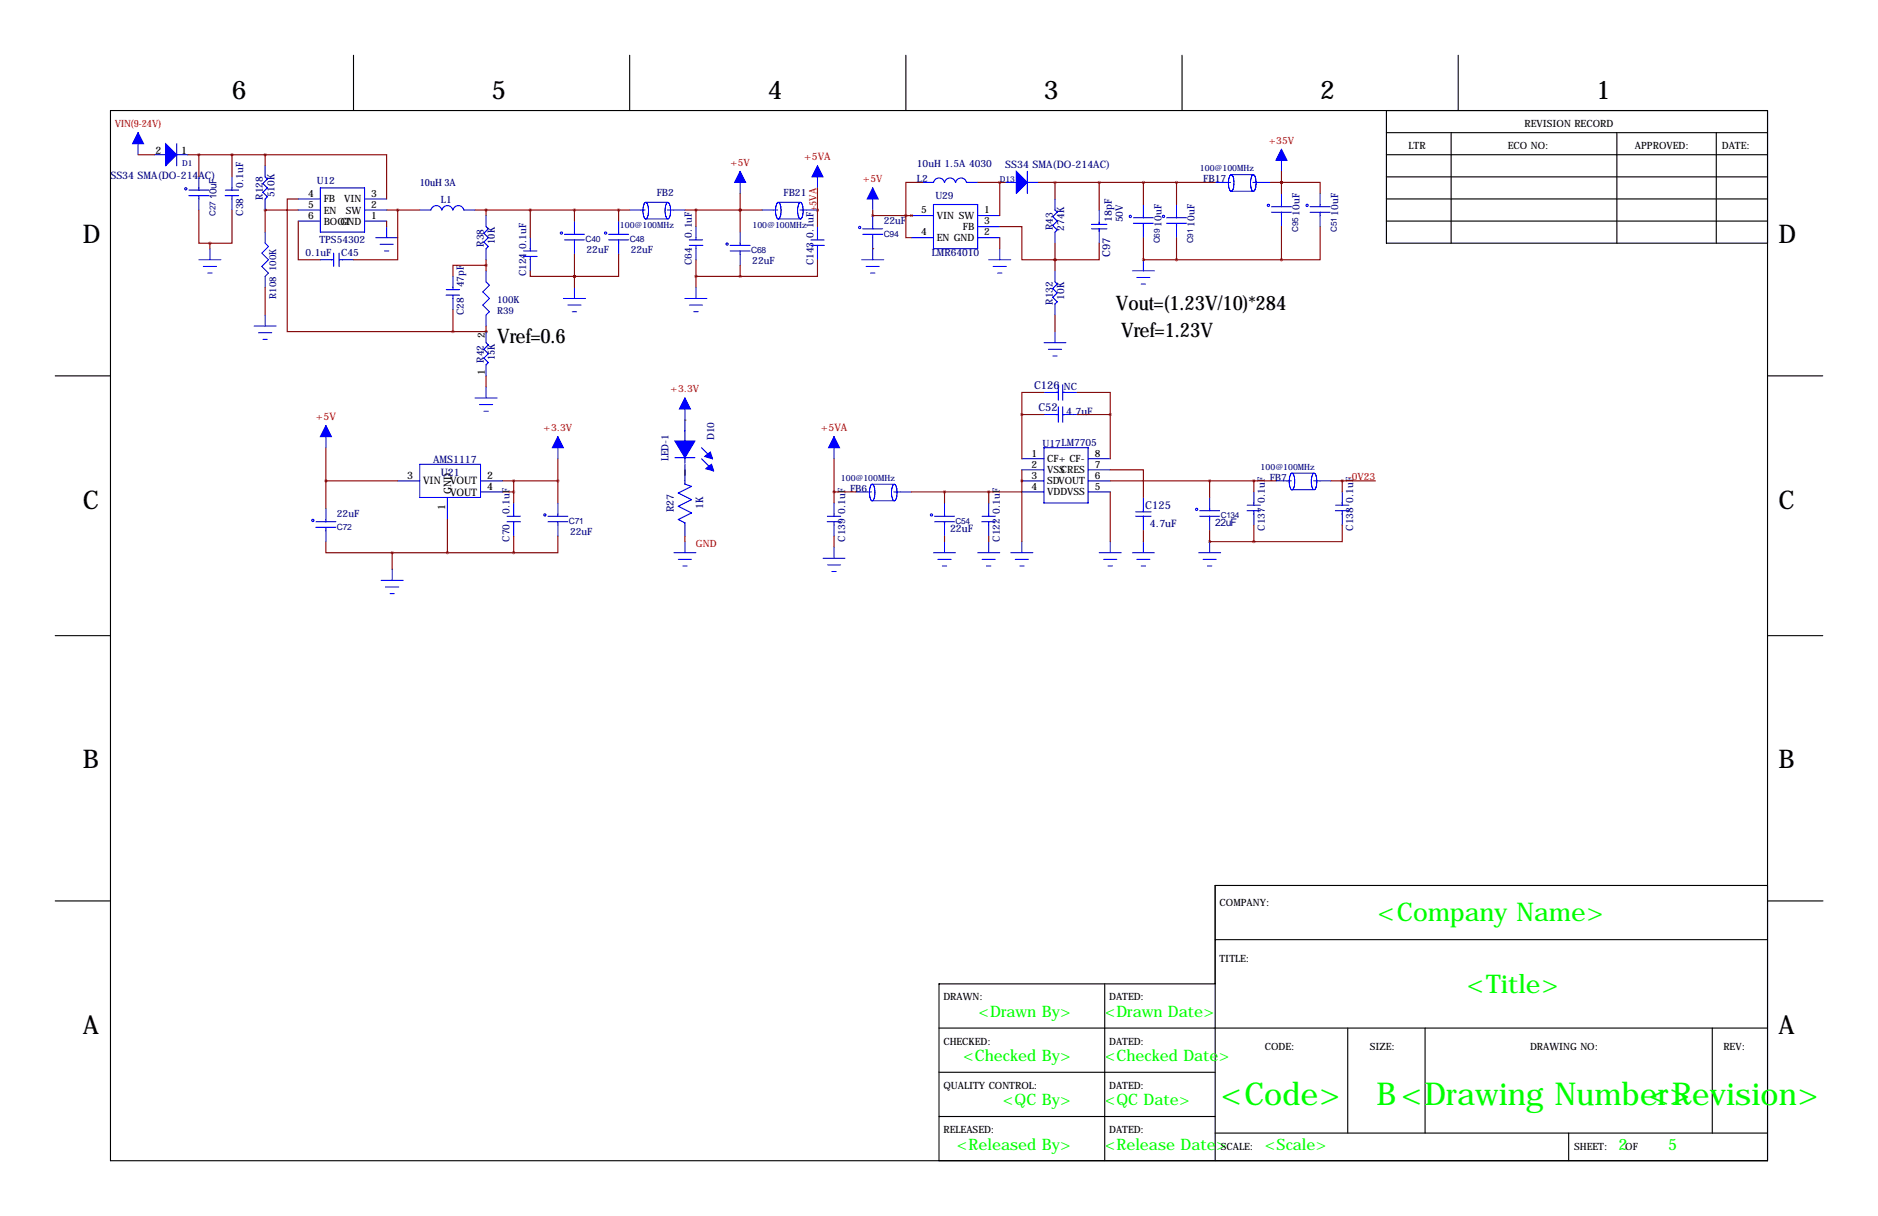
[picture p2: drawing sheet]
<svg xmlns="http://www.w3.org/2000/svg" width="432mm" height="279mm" viewBox="0 0 432 279" stroke-linecap="round" stroke-linejoin="round" font-family="sans-serif">
<g fill="none" stroke="#000" stroke-width=".25">
<path d="M81.3 12.7v12.7M144.8 12.7v12.7M208.3 12.7v12.7M271.8 12.7v12.7M335.3 12.7v12.7M25.4 25.4h381v241.3h-381zM318.8 30.5h87.6M318.8 35.6h87.6M318.8 25.4v30.5h87.6M333.7 30.5v25.4M371.8 30.5v25.4M394.6 30.5v25.4"/>
<path d="M318.8 45.7h87.6M318.8 50.8h87.6M318.8 40.6h87.6M12.7 86.4h12.7M406.4 86.4h12.7M12.7 146h12.7M406.4 146h12.7M12.7 207h12.7M279.4 215.9h127M406.4 203.5h-127v63.2M406.5 207h12.7M215.9 236.2h190.5"/>
<path d="M254 226.1v40.6M279.4 226.1h-63.5v40.6M309.9 236.2v24.1M327.7 236.2v24.1M393.7 236.2v24.1M215.9 246.4h63.5M215.9 256.5h63.5M279.4 260.3h127M360.7 260.3v6.4"/>
</g>
<g fill="none" stroke="#00f" stroke-width=".25">
<path d="M35.6 35.6h2.5M40.6 33v5.1M40.6 35.6h2.6M61 38.1v2.5l.5 .5-1 1.1 1 1-1 1 1 1-.5 .5v2.6M236.2 39.4v5M43.4 45h4.6M43.4 43.7h4.6M45.7 43.2v.5M45.7 45v.7M51.8 45h3.1M51.8 43.7h3.1M53.3 40.6v3.1"/>
<path d="M53.3 45v3.3M68.6 48.3h5.1M68.6 50.8h5.1M68.6 45.7h5.1M73.7 43.2h10.1v10.1h-10.1zM73.7 59.7h3M76.7 58.2v3M78 59.7h3.3M78 58.2v3.1M83.8 48.3h5.1M83.8 50.8h5.1M83.8 45.7h5.1"/>
<path d="M96.5 48.3h2.6M99.1 48.3a1.27 1.27 0 0 1 1.2-1.1 1.27 1.27 0 0 1 1.3 1.1M101.6 48.3a1.27 1.27 0 0 1 1.3-1.1 1.27 1.27 0 0 1 1.2 1.1M104.2 48.3a1.27 1.27 0 0 1 1.2-1.1 1.27 1.27 0 0 1 1.3 1.1M106.7 48.3h2.5M111.8 49.5v2.6l.5 .5-1 1 1 1-1 1 1 1-.5 .6v2.5M120.4 58.9h3.1M120.4 57.7h3M121.9 54.6v3.1M121.9 58.9v3.3M129.8 53.8h4.6M129.8 55.1h4.6"/>
<path d="M132.1 53.3v.5M132.1 55.1v.8M140 53.8h4.5M140 55.1h4.5M142.2 53.3v.5M142.2 55.1v.8M158.5 55.1h3M158.5 56.4h3.1M160 52.1v3M160 56.4v3.3M167.9 57.7h4.6M167.9 56.4h4.6"/>
<path d="M170.2 55.9v.5M170.2 57.7v.7M186.4 55.1h3.1M186.4 56.4h3.1M188 52.1v3M188 56.4v3.3M198.4 53.8h4.5M198.4 52.6h4.5M200.7 52.1v.5M200.7 53.8v.8M209.5 49.5h5.1M209.5 54.6h5.1"/>
<path d="M212.1 41.9h2.6a1.27 1.27 0 0 1 1.2-1 1.27 1.27 0 0 1 1.2 1M214.6 47h10.2v10.2h-10.2zM217.2 41.9a1.27 1.27 0 0 1 1.2-1 1.27 1.27 0 0 1 1.3 1M219.7 41.9a1.27 1.27 0 0 1 1.3-1 1.27 1.27 0 0 1 1.2 1h2.6M224.8 49.5h5.1M224.8 54.6h5.1M224.8 52.1h5.1M231.1 41.9h2.6M236.2 41.9h2.6M242.6 45.7v2.6l.5 .5-1 1 1 1-1 1 1 1-.5 .5v2.6M251 52.6h3.5M251 51.6h3.5"/>
<path d="M252.7 51.1v.5M252.7 52.6v.5M260.6 51.3h4.6M260.6 50h4.6M262.9 49.5v.5M262.9 51.3v.8M268.2 51.3h4.6M268.2 50h4.6M270.5 49.5v.5M270.5 51.3v.8M292.4 48.8h4.5M292.4 47.5h4.5"/>
<path d="M294.6 47v.5M294.6 48.8v.7M301.2 48.8h4.6M301.2 47.5h4.6M303.5 47v.5M303.5 48.8v.7M102.6 67.8h3.1M102.6 66.5h3.1M104.1 63.5v3M104.1 67.8v3.3M111.8 76.2v2.5l.5 .5-1 1.1 1 1-1 1 1 1-.5 .5v2.6M242.6 62.2v2.6l.5 .5-1 1 1 1-1 1 1 1-.5 .5v2.6"/>
<path d="M157.5 96.5v9.9M242.8 90.2h.5M242.8 95.2h.5M243.3 88.4v3.5M243.3 93.5v3.5M244.3 88.4v3.5M244.3 93.5v3.5M244.3 90.2h.6M244.3 95.2h.6M72.6 119.9h4.6M74.9 119.4v.5M91.4 110.5h5.1"/>
<path d="M102.9 114.3v5.1M110.5 110.5h5.1M110.5 113h5.1M116.6 119.9h3.1M116.6 118.6h3M118.1 115.6v3M118.1 119.9v3.3M126 119.9h4.6M126 118.6h4.6M128.3 118.1v.5M128.3 119.9v.8M155.2 105.2h4.6"/>
<path d="M157.5 106.7v4.6l1.5 .5-3 1.5 3 1.5-3 1.5 3 1.6-3 1.5 1.5 .7v3.1M161.3 102.9l2.5 2.5M161.3 105.4l2.5 2.5M190.2 119.9h3.1M190.2 118.6h3.1M191.8 115.6v3M191.8 119.9v3.3M214.9 119.9h4.6M214.9 118.6h4.6M217.2 118.1v.5M217.2 119.9v.8M225.8 119.9h3.1"/>
<path d="M225.8 118.6h3.1M227.3 115.6v3M227.3 119.9v3.3M234.9 110.5h5.1M234.9 113h5.1M234.9 105.4h5.1M234.9 107.9h5.1M240 102.9h10.2v12.7h-10.2zM250.2 110.5h5.1M250.2 113h5.1M250.2 105.4h5.1M250.2 107.9h5.1"/>
<path d="M261.1 118.6h3.6M261.1 117.6h3.6M262.9 117.1v.5M262.9 118.6v.5M275.8 118.6h4.6M275.8 117.3h4.6M278.1 116.8v.5M278.1 118.6v.8M286.7 117.3h3.1M286.8 116.1h3M288.3 113v3.1M288.3 117.3v3.4"/>
<path d="M307 117.3h3.1M307.1 116.1h3M308.6 113v3.1M308.6 117.3v3.4M72.6 121.2h4.6M74.9 121.2v.7"/>
<circle cx="42.7" cy="43.4" r=".25"/>
<circle cx="129.1" cy="53.5" r=".25"/>
<circle cx="139.2" cy="53.5" r=".25"/>
<circle cx="167.2" cy="56.1" r=".25"/>
<circle cx="197.7" cy="52.3" r=".25"/>
<circle cx="259.9" cy="49.7" r=".25"/>
<circle cx="267.5" cy="49.7" r=".25"/>
<circle cx="291.6" cy="47.2" r=".25"/>
<circle cx="300.5" cy="47.2" r=".25"/>
<circle cx="71.9" cy="119.6" r=".25"/>
<circle cx="125.3" cy="118.3" r=".25"/>
<circle cx="214.2" cy="118.3" r=".25"/>
<circle cx="275.1" cy="117" r=".25"/>
</g>
<g fill="#00f" stroke="#00f" stroke-width=".25">
<path d="M155.2 101.3h2.3v3.9z"/>
<path d="M157.5 101.3h2.3l-2.3 3.9z"/>
<path d="M162.1 104.9l1.2-1 .5 1.5z"/>
<path d="M162.3 107.7l1.3-1 .5 1.5z"/>
</g>
<g fill="none" stroke="#00f" stroke-width=".23">
<path d="M31.7 30.5v5.1M170.2 39.4v5M188 38.1v5.1M294.6 34.3v5.1M45.7 40.6v2.6M45.7 45.7v2.6M45.7 59.7h5.1M48.3 57.2v2.5M61 53.3v2.6l.7 .7-1.5 1.6 1.5 1.5-1.5 1.5 1.5 1.5-.7 .8v2.5M86.4 54.6h5M87.4 56.1h3M88.4 57.7h1"/>
<path d="M88.9 52.1v2.5M132.1 50.8v2.5M132.1 55.9v2.5M142.2 50.8v2.5M142.2 55.9v2.5M144.8 48.3h3.5M148.3 46.5h5.1M148.6 50.3a3.7 3.7 0 0 0 0-3.8h-.1a2.62 2.62 0 0 0-.6 2.9l.4 .9h5.4a3.8 3.8 0 0 0 .1-3.7l-.2-.1a2.62 2.62 0 0 0-.6 2.9l.5 .9M153.4 48.3h4.1M170.2 53.3v2.6M170.2 58.4v2.6M175.3 48.3h3.5"/>
<path d="M178.8 50.3h5.3a3.7 3.7 0 0 0 0-3.8h-.1a2.62 2.62 0 0 0-.5 2.9l.4 .9M178.8 46.5h5.1M178.9 50.3a3.4 3.4 0 0 1 0-3.8 1.28 1.28 0 0 1 .7 1.6 2.96 2.96 0 0 1-.5 2.2M183.9 48.3h4.1M198.1 59.7h5.1M200.7 43.2v5.1M200.7 49.5v2.6M200.7 54.6v5.1M227.3 59.7h5.1M229.9 57.2v2.5M252.7 48.3v3.3M252.7 52.6v3.3"/>
<path d="M262.9 47v2.5M262.9 52.1v2.5M262.9 59.7v2.5M270.5 47v2.5M270.5 52.1v2.5M279.4 41.9h3.6M283 40.1h5M283.2 43.9a3.7 3.7 0 0 0 0-3.7l-.1-.1a2.62 2.62 0 0 0-.6 2.9l.5 .9h5.3a3.7 3.7 0 0 0 0-3.7l-.1-.1a2.62 2.62 0 0 0-.6 2.9l.5 .9M288 41.9h4.1M294.6 44.4v2.6M294.6 49.5v2.6M303.5 44.4v2.6"/>
<path d="M303.5 49.5v2.6M46.7 61.2h3.1M47.8 62.7h1M58.4 74.9h5.1M59.4 76.5h3.1M60.5 78h1M61 72.4v2.5M111.8 62.2v2.6l.7 .7-1.5 1.6 1.5 1.5-1.5 1.5 1.5 1.5-.7 .8v2.5M129.5 68.6h5.1M130.6 70.1h3M131.6 71.6h1M132.1 66v2.6"/>
<path d="M157.5 68.6h5.1M158.5 70.1h3M159.5 71.6h1M160 66v2.6M199.1 61.2h3.1M200.2 62.7h1M228.3 61.2h3.1M229.4 62.7h1M240 78.7h5.1M242.6 76.2v2.5M260.3 62.2h5.1M261.4 63.8h3"/>
<path d="M262.4 65.3h1M74.9 97.8v5.1M109.2 91.4h5.1M110.2 93h3.1M111.3 94.5h1M111.8 88.9v2.5M157.5 91.4v5.1M240 90.2h3.3M240 95.2h3.3M241 80.3h3.1M242.1 81.8h1M244.3 90.2h3.3"/>
<path d="M244.3 95.2h3.3M74.9 116.8v2.6M96.5 106.7h14v7.6h-14zM128.3 100.3v5.1M128.3 115.6v2.5M191.8 100.3v5.1M196.8 113h3.6M200.4 115.1h5.3a3.7 3.7 0 0 0 0-3.8h-.1a2.62 2.62 0 0 0-.5 2.8l.4 1M200.4 111.3h5.1M200.5 115.1a3.4 3.4 0 0 1 0-3.8 1.28 1.28 0 0 1 .7 1.5 2.96 2.96 0 0 1-.5 2.3M205.5 113h4M217.2 115.6v2.5"/>
<path d="M262.9 114.3v3.3M262.9 118.6v3.3M278.1 114.3v2.5M278.1 119.4v2.5M293.4 110.5h3.5M296.9 108.7h5.1M297.2 112.5a3.7 3.7 0 0 0 0-3.7l-.1-.1a2.62 2.62 0 0 0-.6 2.9l.4 .9h5.4a3.7 3.7 0 0 0 0-3.7l-.1-.1a2.62 2.62 0 0 0-.6 2.9l.5 .9M302 110.5h4.1M74.9 121.9v2.6M87.6 133.3h5.1M88.6 134.9h3.1M89.7 136.4h1"/>
<path d="M90.2 130.8v2.5M128.3 120.7v2.5M154.9 127h5.1M156 128.5h3M157 130h1M157.5 124.5v2.5M189.2 128.3h5.1M190.2 129.8h3.1M191.3 131.3h1M191.8 125.7v2.6M214.6 127h5.1M215.6 128.5h3.1"/>
<path d="M216.7 130h1M217.2 120.7v2.5M217.2 124.5v2.5M224.8 127h5.1M225.8 128.5h3.1M226.8 130h1M227.3 124.5v2.5M232.4 127h5.1M233.4 128.5h3.1M234.4 130h1.1M234.9 124.5v2.5M252.7 127h5.1"/>
<path d="M253.7 128.5h3.1M254.8 130h1M255.3 124.5v2.5M260.3 127h5.1M261.4 128.5h3M262.4 130h1M262.9 124.5v2.5M275.6 127h5.1M276.6 128.5h3.1M277.6 130h1M278.1 124.5v2.5"/>
</g>
<g fill="#00f" stroke="#00f" stroke-width=".23">
<path d="M233.7 39.4l2.5 2.5-2.5 2.5z"/>
<path d="M38.1 33l2.5 2.6-2.5 2.5z"/>
<path d="M157.5 91.4l1.2 2.6h-2.5z"/>
<path d="M31.7 30.5l1.3 2.5h-2.5z"/>
<path d="M170.2 39.4l1.2 2.5h-2.5z"/>
<path d="M74.9 97.8l1.3 2.5h-2.5z"/>
<path d="M128.3 100.3l1.2 2.6h-2.5z"/>
<path d="M200.7 43.2l1.2 2.5h-2.5z"/>
<path d="M294.6 34.3l1.3 2.5h-2.5z"/>
<path d="M188 38.1l1.2 2.5h-2.5z"/>
<path d="M191.8 100.3l1.2 2.6h-2.5z"/>
</g>
<g fill="none" stroke="#800000" stroke-width=".25">
<path d="M31.7 35.6h3.9M43.2 35.6h17.8M45.7 35.6v5M53.3 35.6v5M61 35.6h27.9v10.1M61 35.6v2.5M294.6 39.4v5M45.7 48.3v7.6h2.6M48.3 55.9v1.3M53.3 48.3v7.6h-5M61 48.3h.1M61 48.3h7.6"/>
<path d="M61 48.3v5M68.6 50.8v8.9h5.1M68.6 45.7h-2.6v30.5h38.1M88.9 48.3h7.6M88.9 50.8v1.3M91.4 48.3v11.4h-10.1M109.2 48.3h35.6M111.8 48.3v1.2M111.8 59.7v2.5M121.9 48.3v6.3M132.1 48.3v2.5M132.1 58.4v7.6"/>
<path d="M142.2 58.4v5.1h-10.1M142.2 48.3v2.5M157.5 48.3h17.8M160 48.3v3.8M160 59.7v6.3M170.2 48.3h.1M170.2 44.4v8.9M188 59.7v3.8h-17.8M188 48.3h.1M188 43.2v8.9M200.7 49.5h.1M200.7 57.2h.1"/>
<path d="M200.7 48.3v1.2M200.7 49.5h8.8M208.3 49.5v5.1h1.2M209.5 49.5h.1M212.1 41.9h-3.8v7.6h1.2M224.8 41.9h6.3M229.9 52.1h5v7.6h7.7M229.9 41.9v7.6M229.9 54.6v2.6M238.8 41.9h40.6M242.6 59.7h.1M242.6 41.9v3.8"/>
<path d="M242.6 55.9v6.3M252.7 55.9v3.8h-10.1M252.7 41.9v6.4M262.9 59.7h.1M262.9 41.9v5.1M262.9 54.6v5.1M262.9 59.7h31.7M270.5 41.9v5.1M270.5 54.6v5.1M292.1 41.9h2.5M294.6 41.9h.1M294.6 41.9h8.9v2.5"/>
<path d="M294.6 52.1v7.6M303.5 52.1v7.6h-8.9M61 66v6.4M104.1 71.1v5.1M104.1 76.2h7.7M111.8 76.2h.1M111.8 61h-7.7v2.5M111.8 74.9v1.3M121.9 62.2v1.3h10.2M132.1 63.5h.1M160 63.5h10.2M170.2 61v2.5"/>
<path d="M242.6 72.4v3.8M111.8 86.4v2.5M157.5 96.5h.1M234.9 95.2h5.1M234.9 95.2v10.2M240 90.2h-5.1v5M247.6 90.2h7.7v5M247.6 95.2h7.7M255.3 95.2v10.2M74.9 110.5h16.5M74.9 102.9v13.9M102.9 119.4v7.6"/>
<path d="M115.6 110.5h12.7M115.6 113h2.5M118.1 110.5v5.1M128.3 105.4v10.2M157.5 107.9v1.3M191.8 113h5M191.8 105.4v10.2M209.5 113h25.4M217.2 113v2.6M227.3 113v2.6M234.9 110.5h.1M234.9 107.9v16.6"/>
<path d="M255.3 107.9h7.6v6.4M255.3 110.5h38.1M255.3 113v11.5M278.1 110.5v3.8M288.3 110.5v2.5M306.1 110.5h10.1M308.6 110.5v2.5M74.9 124.5v2.5h15.3M90.2 127v3.8M90.2 127h27.9M118.1 123.2v3.8M128.3 123.2v3.8h-10.2"/>
<path d="M157.5 123.2v1.3M191.8 123.2v2.5M217.2 123.2v1.3M227.3 123.2v1.3M262.9 121.9v2.6M278.1 124.5h.1M278.1 121.9v2.6M278.1 124.5h10.2M288.3 120.7v3.8M308.6 120.7v3.8h-20.3"/>
</g>
<path d="M90.1 127a.05 .05 0 0 0 .1 0 .05 .05 0 0 0-.1 0zM74.9 110.5a.05 .05 0 0 0 .1 0 .05 .05 0 0 0-.1 0zM102.8 127a.05 .05 0 0 0 .1 0 .05 .05 0 0 0-.1 0zM128.2 110.5a.05 .05 0 0 0 .1 0 .05 .05 0 0 0-.1 0zM200.6 49.5a.05 .05 0 0 0 .1 0 .05 .05 0 0 0-.1 0zM209.5 49.5a.05 .05 0 0 0 .1 0 .05 .05 0 0 0-.1 0zM229.8 41.9a.05 .05 0 0 0 .1 0 .05 .05 0 0 0-.1 0zM242.5 41.9a.05 .05 0 0 0 .1 0 .05 .05 0 0 0-.1 0zM252.7 41.9a.05 .05 0 0 0 .1 0 .05 .05 0 0 0-.1 0zM53.3 35.6a.05 .05 0 0 0 .1 0 .05 .05 0 0 0-.1 0zM48.2 55.9a.05 .05 0 0 0 .1 0 .05 .05 0 0 0-.1 0zM60.9 35.6a.05 .05 0 0 0 .1 0 .05 .05 0 0 0-.1 0zM60.9 48.3a.05 .05 0 0 0 .1 0 .05 .05 0 0 0-.1 0zM91.4 48.3a.05 .05 0 0 0 .1 0 .05 .05 0 0 0-.1 0zM111.7 61a.05 .05 0 0 0 .1 0 .05 .05 0 0 0-.1 0zM111.7 76.2a.05 .05 0 0 0 .1 0 .05 .05 0 0 0-.1 0zM104.1 76.2a.05 .05 0 0 0 .1 0 .05 .05 0 0 0-.1 0zM111.7 48.3a.05 .05 0 0 0 .1 0 .05 .05 0 0 0-.1 0zM142.2 48.3a.05 .05 0 0 0 .1 0 .05 .05 0 0 0-.1 0zM242.5 59.7a.05 .05 0 0 0 .1 0 .05 .05 0 0 0-.1 0zM242.5 59.7a.05 .05 0 0 0 .1 0 .05 .05 0 0 0-.1 0zM294.6 41.9a.05 .05 0 0 0 .1 0 .05 .05 0 0 0-.1 0zM227.3 113a.05 .05 0 0 0 .1 0 .05 .05 0 0 0-.1 0zM234.9 110.5a.05 .05 0 0 0 .1 0 .05 .05 0 0 0-.1 0zM234.9 95.3a.05 .05 0 0 0 .1 0 .05 .05 0 0 0-.1 0zM255.2 95.3a.05 .05 0 0 0 .1 0 .05 .05 0 0 0-.1 0zM278.1 110.5a.05 .05 0 0 0 .1 0 .05 .05 0 0 0-.1 0zM278.1 124.5a.05 .05 0 0 0 .1 0 .05 .05 0 0 0-.1 0zM217.1 113a.05 .05 0 0 0 .1 0 .05 .05 0 0 0-.1 0zM191.7 113a.05 .05 0 0 0 .1 0 .05 .05 0 0 0-.1 0zM187.9 48.3a.05 .05 0 0 0 .1 0 .05 .05 0 0 0-.1 0zM294.6 59.7a.05 .05 0 0 0 .1 0 .05 .05 0 0 0-.1 0zM294.6 41.9a.05 .05 0 0 0 .1 0 .05 .05 0 0 0-.1 0z" fill="#800000" stroke="#800000" stroke-width=".63"/>
<g font-size="7.3" fill="#0f0">
<text x="280.7" y="254">&lt;Code&gt;</text>
<text x="316.5" y="254">B&lt;Drawing Number&gt;</text>
<text x="379" y="254">&lt;Revision&gt;</text>
</g>
<g font-size="5.9">
<text x="53.3" y="22.9">6</text>
<text x="113" y="22.9">5</text>
<text x="176.5" y="22.9">4</text>
<text x="240" y="22.9">3</text>
<text x="303.5" y="22.9">2</text>
<text x="367" y="22.9">1</text>
<text x="19" y="55.9">D</text>
<text x="408.9" y="55.9">D</text>
<text x="19" y="116.8">C</text>
<text x="408.9" y="116.8">C</text>
<text x="19" y="176.5">B</text>
<text x="408.9" y="176.5">B</text>
<text x="19" y="237.5">A</text>
<text x="408.9" y="237.5">A</text>
</g>
<g font-size="5.9" fill="#0f0">
<text x="316.8" y="211.6">&lt;Company Name&gt;</text>
<text x="337.3" y="228.1">&lt;Title&gt;</text>
</g>
<g font-size="4.6">
<text x="256.5" y="71.1">Vout=(1.23V/10)*284</text>
<text x="257.8" y="77.5">Vref=1.23V</text>
<text x="114.3" y="78.7">Vref=0.6</text>
</g>
<g font-size="3.6" fill="#0f0">
<text x="225" y="233.7">&lt;Drawn By&gt;</text>
<text x="254" y="233.7">&lt;Drawn Date&gt;</text>
<text x="221.4" y="243.8">&lt;Checked By&gt;</text>
<text x="254" y="243.8">&lt;Checked Date&gt;</text>
<text x="230.6" y="254">&lt;QC By&gt;</text>
<text x="254" y="254">&lt;QC Date&gt;</text>
<text x="220" y="264.2">&lt;Released By&gt;</text>
<text x="254" y="264.2">&lt;Release Date&gt;</text>
<text x="290.8" y="264.2">&lt;Scale&gt;</text>
<text x="372.1" y="264.2">2</text>
<text x="383.5" y="264.2">5</text>
</g>
<g font-size="2.5" fill="#000080">
<text x="255.3" y="59.1" transform="rotate(-90 255.3 59.1)">C97</text>
<text x="237.7" y="89.4">C126</text>
<text x="238.8" y="94.5">C52</text>
<text x="263.3" y="116.8">C125</text>
</g>
<g font-size="2.4">
<text x="35.7" y="35.3">2</text>
<text x="41.7" y="35.3">1</text>
<text x="93.6" y="110">3</text>
<text x="97.3" y="111.3">VIN</text>
<text x="103.5" y="111.3">VOUT</text>
<text x="103.5" y="113.9">VOUT</text>
<text x="103.7" y="113.5" transform="rotate(-90 103.7 113.5)">GND</text>
<text x="112" y="110">2</text>
<text x="112" y="112.5">4</text>
<text x="102.4" y="117.2" transform="rotate(-90 102.4 117.2)">1</text>
</g>
<g font-size="2.4" fill="#000080">
<text x="25.4" y="41">SS34 SMA(DO-214AC)</text>
<text x="231.1" y="38.5">SS34 SMA(DO-214AC)</text>
<text x="255.7" y="51" transform="rotate(-90 255.7 51)">18pF</text>
<text x="245.1" y="95.2">4.7uF</text>
<text x="99.6" y="106.4">AMS1117</text>
<text x="101.3" y="109.5">U21</text>
<text x="154.9" y="117.7" transform="rotate(-90 154.9 117.7)">R27</text>
<text x="161.7" y="117" transform="rotate(-90 161.7 117)">1K</text>
<text x="218.4" y="122.3">22uF</text>
<text x="264.4" y="121">4.7uF</text>
<text x="279.4" y="121">22uF</text>
</g>
<g font-size="2.4" fill="#f00">
<text x="184.9" y="36.8">+5VA</text>
<text x="72.6" y="96.5">+5V</text>
<text x="188.7" y="99.1">+5VA</text>
</g>
<g font-size="2.3" fill="#f00">
<text x="26.4" y="29.2">VIN(9-24V)</text>
<text x="291.7" y="33">+35V</text>
<text x="167.9" y="38.1">+5V</text>
<text x="198.4" y="41.9">+5V</text>
<text x="187.7" y="48.5" transform="rotate(-90 187.7 48.5)">+5VA</text>
<text x="154.2" y="90.2">+3.3V</text>
<text x="125" y="99.1">+3.3V</text>
<text x="309.9" y="110.2">-0V23</text>
<text x="160" y="125.7">GND</text>
</g>
<g font-size="2.3">
<text x="350.5" y="29.2">REVISION RECORD</text>
<text x="323.8" y="34.3">LTR</text>
<text x="346.7" y="34.3">ECO NO:</text>
<text x="375.9" y="34.3">APPROVED:</text>
<text x="395.9" y="34.3">DATE:</text>
<text x="70.8" y="45.2">4</text>
<text x="70.8" y="47.8">5</text>
<text x="74.4" y="46.5">FB</text>
<text x="79.1" y="46.5">VIN</text>
<text x="85.3" y="47.8">2</text>
<text x="85.3" y="45.2">3</text>
<text x="70.8" y="50.3">6</text>
<text x="74.4" y="49.1">EN</text>
<text x="74.4" y="51.6">BOOT</text>
<text x="78.3" y="51.6">GND</text>
<text x="79.5" y="49.1">SW</text>
<text x="85.3" y="50.3">1</text>
<text x="211.8" y="49">5</text>
<text x="215.4" y="50.3">VIN SW</text>
<text x="221.4" y="52.9">FB</text>
<text x="226.3" y="51.6">3</text>
<text x="226.3" y="49">1</text>
<text x="211.8" y="54.1">4</text>
<text x="215.4" y="55.4">EN GND</text>
<text x="226.3" y="54.1">2</text>
<text x="111.5" y="77.7" transform="rotate(-90 111.5 77.7)">2</text>
<text x="111.5" y="86.2" transform="rotate(-90 111.5 86.2)">1 R42</text>
<text x="237.2" y="104.9">1</text>
<text x="237.2" y="107.4">2</text>
<text x="240.8" y="106.2">CF+ CF-</text>
<text x="251.7" y="107.4">7</text>
<text x="251.7" y="104.9">8</text>
<text x="237.2" y="110">3</text>
<text x="237.2" y="112.5">4</text>
<text x="240.8" y="108.8">VSSCRES</text>
<text x="240.8" y="111.3">SDVOUT</text>
<text x="240.8" y="113.8">VDDVSS</text>
<text x="251.7" y="112.5">5</text>
<text x="251.7" y="110">6</text>
<text x="280.4" y="208.3">COMPANY:</text>
<text x="280.4" y="221">TITLE:</text>
<text x="216.9" y="229.9">DRAWN:</text>
<text x="255" y="229.9">DATED:</text>
<text x="216.9" y="240">CHECKED:</text>
<text x="255" y="240">DATED:</text>
<text x="290.8" y="241.3">CODE:</text>
<text x="315" y="241.3">SIZE:</text>
<text x="351.8" y="241.3">DRAWING NO:</text>
<text x="396.2" y="241.3">REV:</text>
<text x="216.9" y="250.2">QUALITY CONTROL:</text>
<text x="255" y="250.2">DATED:</text>
<text x="216.9" y="260.3">RELEASED:</text>
<text x="255" y="260.3">DATED:</text>
<text x="280.7" y="264.2">SCALE:</text>
<text x="361.9" y="264.2">SHEET:</text>
<text x="373.7" y="264.2">OF</text>
</g>
<g font-size="2.3" fill="#000080">
<text x="210.8" y="38.4">10uH 1.5A 4030</text>
<text x="210.8" y="41.9">L2</text>
<text x="276.7" y="41.9">FB17</text>
<text x="49.8" y="45.7" transform="rotate(-90 49.8 45.7)">10uF</text>
<text x="55.9" y="43.2" transform="rotate(-90 55.9 43.2)">0.1uF</text>
<text x="60.5" y="45.9" transform="rotate(-90 60.5 45.9)">R128</text>
<text x="63.1" y="45.4" transform="rotate(-90 63.1 45.4)">510K</text>
<text x="72.8" y="42.3">U12</text>
<text x="96.5" y="42.7">10uH 3A</text>
<text x="101.4" y="46.7">L1</text>
<text x="151" y="45">FB2</text>
<text x="180.1" y="45">FB21</text>
<text x="215.1" y="45.7">U29</text>
<text x="55.9" y="49.5" transform="rotate(-90 55.9 49.5)">C38</text>
<text x="203.2" y="51.6">22uF</text>
<text x="242.1" y="52.8" transform="rotate(-90 242.1 52.8)">R43</text>
<text x="244.7" y="53" transform="rotate(-90 244.7 53)">274K</text>
<text x="258.2" y="51.1" transform="rotate(-90 258.2 51.1)">50V</text>
<text x="267" y="52.1" transform="rotate(-90 267 52.1)">10uF</text>
<text x="274.7" y="52.1" transform="rotate(-90 274.7 52.1)">10uF</text>
<text x="298.8" y="49.5" transform="rotate(-90 298.8 49.5)">10uF</text>
<text x="307.7" y="49.5" transform="rotate(-90 307.7 49.5)">10uF</text>
<text x="70.3" y="58.8">0.1uF</text>
<text x="73.5" y="55.9">TPS54302</text>
<text x="78.5" y="58.8">C45</text>
<text x="111.3" y="56.7" transform="rotate(-90 111.3 56.7)">R38</text>
<text x="113.8" y="56" transform="rotate(-90 113.8 56)">10K</text>
<text x="121" y="57.2" transform="rotate(-90 121 57.2)">0.1uF</text>
<text x="134.9" y="58.2">22uF</text>
<text x="145" y="58.2">22uF</text>
<text x="159.1" y="54.6" transform="rotate(-90 159.1 54.6)">0.1uF</text>
<text x="187" y="54.6" transform="rotate(-90 187 54.6)">0.1uF</text>
<text x="214.2" y="58.8">LMR64010</text>
<text x="121" y="63.5" transform="rotate(-90 121 63.5)">C124</text>
<text x="159.1" y="61" transform="rotate(-90 159.1 61)">C64</text>
<text x="173" y="60.7">22uF</text>
<text x="187" y="61" transform="rotate(-90 187 61)">C143</text>
<text x="106.7" y="66" transform="rotate(-90 106.7 66)">47pF</text>
<text x="242.1" y="70" transform="rotate(-90 242.1 70)">R132</text>
<text x="244.7" y="68.8" transform="rotate(-90 244.7 68.8)">10K</text>
<text x="106.7" y="72.4" transform="rotate(-90 106.7 72.4)">C28</text>
<text x="113.8" y="82.7" transform="rotate(-90 113.8 82.7)">15K</text>
<text x="244.6" y="89.5">NC</text>
<text x="164.2" y="101.2" transform="rotate(-90 164.2 101.2)">D10</text>
<text x="153.7" y="106" transform="rotate(-90 153.7 106)">LED-1</text>
<text x="239.7" y="102.6">U17LM7705</text>
<text x="195.4" y="113">FB6</text>
<text x="292" y="110.5">FB7</text>
<text x="77.5" y="118.9">22uF</text>
<text x="117.2" y="118.1" transform="rotate(-90 117.2 118.1)">0.1uF</text>
<text x="194.3" y="118.1" transform="rotate(-90 194.3 118.1)">0.1uF</text>
<text x="229.9" y="118.1" transform="rotate(-90 229.9 118.1)">0.1uF</text>
<text x="290.8" y="115.6" transform="rotate(-90 290.8 115.6)">0.1uF</text>
<text x="311.1" y="115.6" transform="rotate(-90 311.1 115.6)">0.1uF</text>
<text x="117.2" y="124.5" transform="rotate(-90 117.2 124.5)">C70</text>
<text x="131.1" y="122.9">22uF</text>
<text x="194.3" y="124.5" transform="rotate(-90 194.3 124.5)">C139</text>
<text x="229.9" y="124.5" transform="rotate(-90 229.9 124.5)">C122</text>
<text x="290.8" y="121.9" transform="rotate(-90 290.8 121.9)">C137</text>
<text x="311.1" y="121.9" transform="rotate(-90 311.1 121.9)">C138</text>
</g>
<g font-size="2.2" fill="#000080">
<text x="63.5" y="62.3" transform="rotate(-90 63.5 62.3)">100K</text>
<text x="63.5" y="68.6" transform="rotate(-90 63.5 68.6)">R108</text>
<text x="114.3" y="69.6">100K</text>
<text x="114.3" y="72.1">R39</text>
</g>
<g font-size="2" fill="#000080">
<text x="275.9" y="39.4">100@100MHz</text>
<text x="142.5" y="52.3">100@100MHz</text>
<text x="173" y="52.3">100@100MHz</text>
<text x="134.6" y="55.6">C40</text>
<text x="144.8" y="55.6">C48</text>
<text x="172.7" y="58.2">C68</text>
<text x="203.2" y="54.4">C94</text>
<text x="289.9" y="107.9">100@100MHz</text>
<text x="193.3" y="110.5">100@100MHz</text>
<text x="77.5" y="121.7">C72</text>
<text x="130.8" y="120.4">C71</text>
</g>
<g font-size="1.9" fill="#000080">
<text x="41.9" y="38.1">D1</text>
<text x="229.9" y="41.9">D13</text>
<text x="49.5" y="49.5" transform="rotate(-90 49.5 49.5)">C27</text>
<text x="298.4" y="53.3" transform="rotate(-90 298.4 53.3)">C95</text>
<text x="307.3" y="53.3" transform="rotate(-90 307.3 53.3)">C51</text>
<text x="266.7" y="55.9" transform="rotate(-90 266.7 55.9)">C69</text>
<text x="274.3" y="55.9" transform="rotate(-90 274.3 55.9)">C91</text>
<text x="280.7" y="119.1">C134</text>
<text x="219.7" y="120.4">C54</text>
</g>
</svg>
